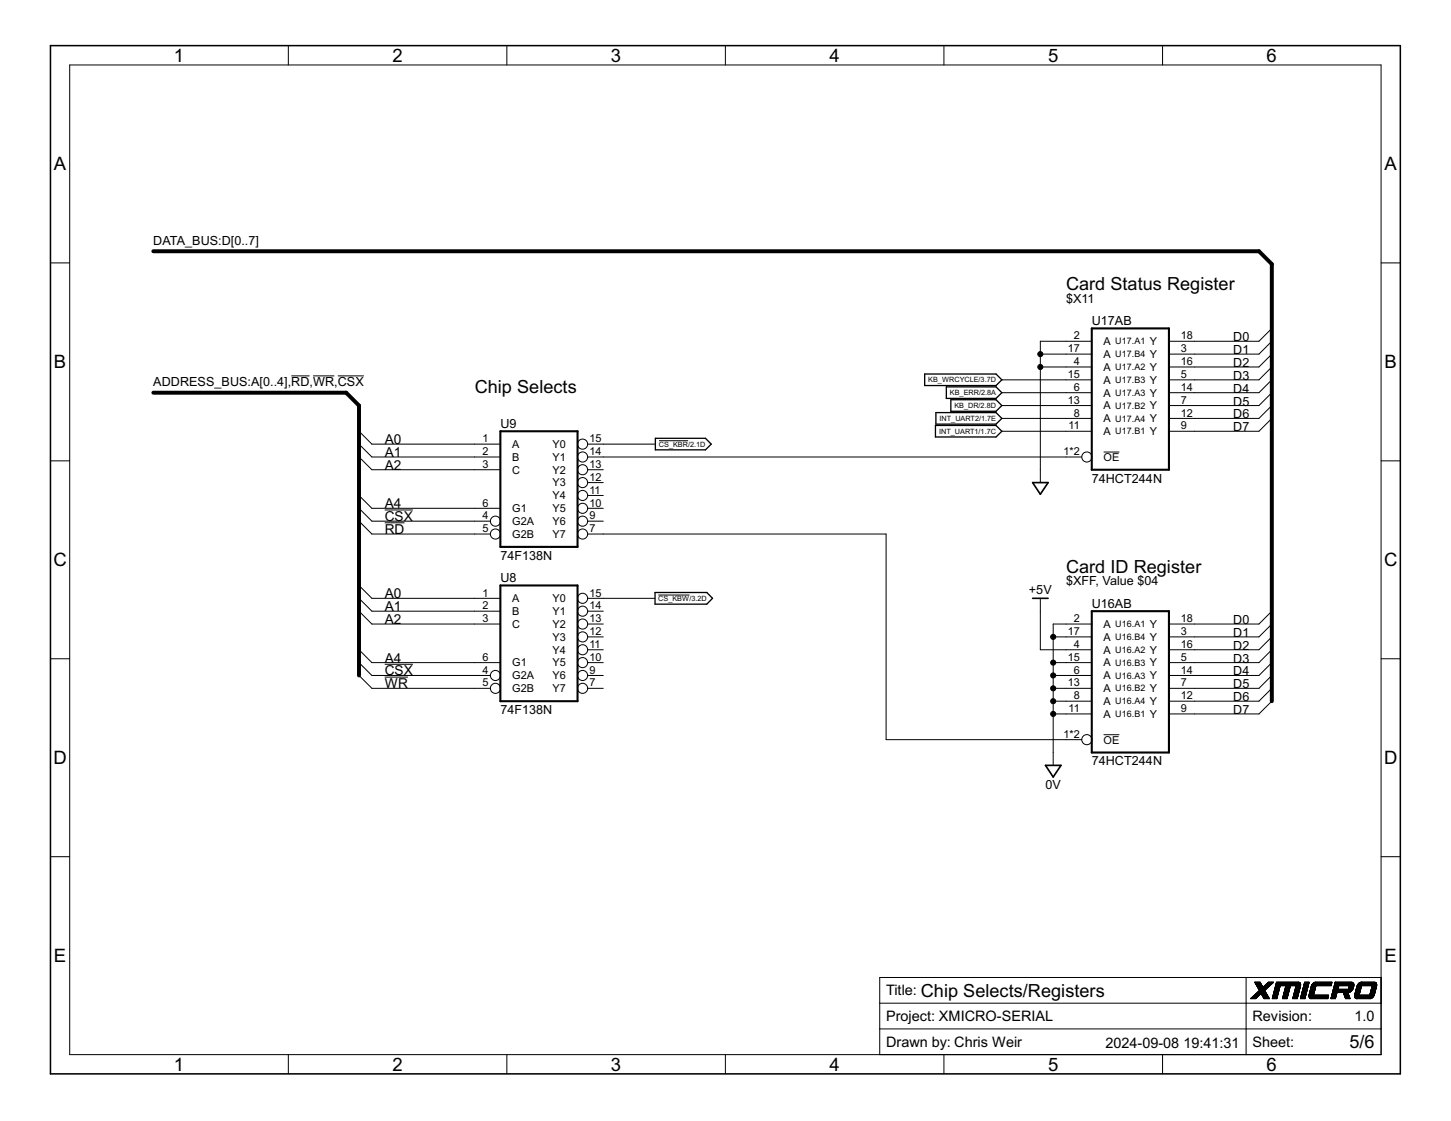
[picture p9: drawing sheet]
<svg xmlns="http://www.w3.org/2000/svg" width="279mm" height="216mm" viewBox="0 0 279 216" stroke-linecap="round" stroke-linejoin="round" font-family="sans-serif">
<g fill="none" stroke="#000" stroke-width=".19">
<path d="M13.4 12.5h252.5v190.6h-252.5zM55.5 8.8v3.7M97.6 8.8v3.7M139.7 8.8v3.7M181.8 8.8v3.7M223.9 8.8v3.7M9.7 50.6h3.7M265.9 50.6h3.7M56.1 72.4h3.5M60.3 72.4h4.1M65 72.4h5.1M192.9 75.6h17.3"/>
<path d="M192.9 78.1h17.3M192.9 73.2h17.3M200.3 70.7h9.9M200.3 68.2h9.9M210.2 65.7h-9.9v27.2M244.9 63.2l-2.5 2.5h-17.3M244.9 68.2l-2.5 2.5h-17.3M244.9 73.2l-2.5 2.4h-17.3M244.9 78.1l-2.5 2.5h-17.3M244.9 75.6l-2.5 2.5h-17.3M244.9 70.7l-2.5 2.5h-17.3M244.9 65.7l-2.5 2.5h-17.3"/>
<path d="M9.7 88.8h3.7M69.1 83.1l2.5 2.4h24.8M69.1 85.5l2.5 2.5h24.8M69.1 88l2.5 2.5h24.8M69.1 97.9l2.5 2.5h22.8M69.1 95.4l2.5 2.5h24.8M74.1 98.2h5.4M113.1 85.5h13M113.1 88h95.2M113.1 90.5h3.1M113.1 97.9h3.1M113.1 95.4h3.1"/>
<path d="M113.1 92.9h3.1M126.9 84.9h5.6M192.9 80.6h17.3M192.9 83.1h17.3M212.5 87.1h3M244.9 80.6l-2.5 2.5h-17.3M265.9 88.8h3.7M69.1 112.8l2.5 2.4h24.8M69.1 115.2l2.5 2.5h24.8M69.1 117.7l2.5 2.5h24.8M69.1 100.4l2.5 2.5h22.8M74.1 100.7h3.8"/>
<path d="M113.1 115.2h13M113.1 117.7h3.1M113.1 100.4h3.1M113.1 102.9h57.5v39.6h37.7M126.8 114.6h6M200.3 115.2v9.9h9.9M244.9 117.7l-2.5 2.5h-17.3M9.7 126.9h3.7M69.1 127.6l2.5 2.5h22.8M69.1 130.1l2.5 2.5h22.8M69.1 125.1l2.5 2.5h24.8M74.1 130.4h4.4"/>
<path d="M74.1 127.9h5.4M113.1 120.2h3.1M113.1 130.1h3.1M113.1 132.6h3.1M113.1 127.6h3.1M113.1 125.1h3.1M113.1 122.7h3.1M202.8 130.1h7.4M202.8 132.6h7.4M202.8 127.6h7.4M202.8 122.7h7.4M202.8 135h7.4"/>
<path d="M202.8 137.5h7.4M210.2 120.2h-7.4v27.2M244.9 127.6l-2.5 2.5h-17.3M244.9 130.1l-2.5 2.5h-17.3M244.9 125.1l-2.5 2.5h-17.3M244.9 122.7l-2.5 2.4h-17.3M244.9 120.2l-2.5 2.5h-17.3M244.9 132.6l-2.5 2.4h-17.3M244.9 135l-2.5 2.5h-17.3M265.9 126.9h3.7M212.5 141.5h3M9.7 165h3.7"/>
<path d="M265.9 165h3.7M169.4 193.2h96.5M169.4 198.2h96.5M239.9 188.3v14.8M241.6 189.2h1l.6 1 1-1h1l-1.7 1.6 .9 1.5h-1l-.6-1-1 1h-1l1.7-1.5zM241.6 189.2l1.1 .1M241.7 189.3h1M241.7 189.4h1.1M241.8 189.4h1M241.8 189.5h1M241.8 192.3h-1M241.8 189.6h1.1"/>
<path d="M241.9 192.3h-1M241.9 191.4h2M241.9 189.6h1M241.9 189.7h1M241.9 192.2h-1M241.9 191.3h1.9M241.9 189.7l1.1 .1M242 192.2h-1M242 189.8h1M242 191.3h1.8M242 189.8l1 .1M242 192.1h-1"/>
<path d="M242 189.9h1M242 191.2h1.8M242.1 192.1h-1M242.1 190h1M242.1 191.2h1.7M242.1 190l1 .1M242.1 192h-1M242.1 190.1h1M242.1 191.1h1.6M242.2 192h-1M242.2 190.1h2M242.2 190.2h1.9"/>
<path d="M242.2 191.9h-1M242.2 191.1h1.5M242.2 190.3h1.8M242.3 191.9h-1M242.3 191h1.4M242.3 190.3h1.6M242.3 191h1.3M242.3 190.4h1.6M242.3 191.8l-1 .1M242.4 190.9h1.2M242.4 190.5h1.4M242.4 191.8h-1"/>
<path d="M242.4 190.6h1.3M242.4 191.7l-1 .1M242.5 190.8h1M242.5 190.7h1.1M242.5 191.7h-1M242.5 190.7h1M242.5 191.6h-.9M242.6 191.6h-1M242.6 191.5l-.9 .1M242.7 191.5h-1M242.7 191.4l-.9 .1M242.8 191.4h-1"/>
<path d="M242.9 191.4h1M242.9 191.5h1M243 191.5l1 .1M243 191.6h1M243 191.7h1.1M243.1 191.7h1M243.1 191.8h1M243.1 191.9h1.1M243.2 191.9h1M243.2 192h1M243.2 192.1h1.1M243.3 192.1h1"/>
<path d="M243.3 192.2h1M243.3 192.2h1.1M243.4 192.3h1M243.6 190.6h-1.2M244.2 190.1h-1M244.3 190l-1 .1M244.3 190h-.9M244.4 190h-1M244.4 189.9h-1M244.5 189.8l-1 .1M244.5 189.8h-1M244.6 189.7l-1 .1"/>
<path d="M244.6 189.7h-.9M244.7 189.7h-1M244.8 189.6h-1M244.9 189.5h-1M244.9 189.4h-.9M245 192.3h.9M245 192.2h.9M245 189.4h-1M245 192.1h.9M245.1 192h.8M245.1 189.3h-1M245.1 192h.9"/>
<path d="M245.1 191.9h.9M245.1 191.8h.9M245.2 191.7h.8M245.2 191.6h.8M245.2 189.2l-1 .1M245.2 191.5h.9M245.2 191.4h.9M245.3 191.3h.8M245.3 191.2h.8M245.3 191.1h.9M245.3 191h.9M245.3 190.9h.9"/>
<path d="M245.4 190.9h.8M245.4 190.8h.9M245.4 190.7h.9M245.4 190.6h.9M245.4 190.5h.9M245.5 190.5h.8M245.5 190.4h.9M245.5 190.3h.9M245.5 190.2h.9M245.6 190.1h.8M245.6 190h.8M245.6 190h.9"/>
<path d="M245.6 189.9h.9M245.6 189.8h4.8M245.7 189.7h4.7M245.7 189.6h4.7M245.7 189.5h4.7M245.7 189.4h4.7M245.8 189.3h4.5M245.8 189.2l4.5 .1M245.9 192.3h-.9M245.9 192.2h-.9M245.9 192.1h-.9M246 191.8h-.9"/>
<path d="M246 191.7l-.8 .1M246.1 191.5h-.9M246.1 191.2l-.8 .1M246.2 191.1l-.9 .1M246.2 190.9h-.8M246.3 190.8h-.9M246.3 190.7h-.9M246.4 190.4l-.9 .1M246.4 190.3l-.9 .1M246.4 190.2h-.9M246.4 190.1h-.8M247 192.3h.8"/>
<path d="M247 192.1h.9M247 192h.9M247.1 192h.8M247.1 191.9h.8M247.1 191.8h.9M247.1 191.7h.9M247.1 191.6h.9M247.2 191.5h.8M247.2 191.5h.9M247.2 191.4h.9M247.2 191.3h.9M247.2 191.2h.9"/>
<path d="M247.3 191.1h.8M247.3 191.1h.9M247.3 191h.9M247.3 190.9h.9M247.4 190.8h.8M247.4 190.7h.8M247.4 190.7h.9M247.4 190.6h.9M247.4 190.5h.9M247.5 190.4h.8M247.5 190.3h.8M247.5 190.2h.9"/>
<path d="M247.6 190h.8M247.6 189.9h.9M247.6 189.8l-.6 2.5h.8l.7-2.5M247.8 192.3h-.8M247.9 192.2h-.9M247.9 192.1h-.9M248 191.8l-.9 .1M248 191.7l-.9 .1M248 191.6h-.8M248.1 191.5h-.9M248.1 191.2l-.9 .1M248.1 191.1l-.8 .1"/>
<path d="M248.2 190.8h-.8M248.3 190.7h-.9M248.3 190.4h-.8M248.4 190.3h-.9M248.4 190.2h-.9M248.4 190.1h-.9M248.9 192.3h.9M249 192.2h.8M249 192.1h.9M249 192h.9M249 191.9h.9M249.1 191.8h.8"/>
<path d="M249.1 191.7h.8M249.1 191.7h.9M249.1 191.6h.9M249.2 191.5h.8M249.2 191.4h.8M249.2 191.2h.9M249.3 191.1h.8M249.3 191h.8M249.3 190.9h.8M249.3 190.9h.9M249.3 190.8h.9M249.3 190.7h.9"/>
<path d="M249.4 190.7h.8M249.4 190.5h.9M249.4 190.4h.9M249.4 190.3h.9M249.5 190.3h.8M249.5 190.2h.8M249.5 190.2h.9M249.5 190h.9M249.6 190h.8M249.6 189.8l-.7 2.5h.9l.6-2.3M249.8 192.2h-.8M249.9 192.1h-.9"/>
<path d="M249.9 192h-.9M249.9 191.9h-.9M250 191.6h-.9M250 191.5l-.9 .1M250.1 191.3h-.9M250.1 189.2l.2 .1M250.1 191.1l-.9 .1M250.1 191.1h-.8M250.1 189.2h-4.3l-.8 3.1h.9l.6-2.5M250.1 191h-.8M250.2 190.8h-.9M250.3 190.6h-.9"/>
<path d="M250.3 190.5h-.9M250.3 189.3l.1 .1M250.3 190.2h-.8M250.4 190.1h-.9M250.4 189.4v.1M250.4 192.3h.9M250.4 190h-.9M250.4 192.2h.9M250.4 189.9h-.8M250.4 189.8l-4.8 .1M250.4 189.5v.1M250.4 189.7l-4.7 .1"/>
<path d="M250.4 189.6v.2M250.4 189.8v.2M250.5 192.1h.8M250.5 192h.9M250.5 191.9h.9M250.5 191.8h.9M250.6 191.6h.8M250.6 191.6h.9M250.6 191.5h.9M250.7 191.4h.8M250.7 191.3h.8M250.7 191.2h.9"/>
<path d="M250.7 191.1h.9M250.7 191h.9M250.8 190.9h.8M250.8 190.8h.9M250.8 190.7h.9M250.9 190.6h.8M250.9 190.5h.8M250.9 190.4h.9M251 190.2h.8M251 190.1h.8M251 190h.9M251 189.9h.9"/>
<path d="M251.1 189.8h.8M251.1 189.7h.8M251.1 189.6h.9M251.1 189.5h.9M251.2 189.4h.8M251.2 189.3h.9M251.2 189.2h.9l-.8 3.1h-.9zM251.3 192.3h-.9M251.4 192h-.9M251.4 191.9h-.9M251.4 191.8h-.9M251.4 191.7h-.8"/>
<path d="M251.5 191.4l-.9 .1M251.5 191.4h-.8M251.6 191.2h-.9M251.6 190.9l-.8 .1M251.7 190.9h-.9M251.7 190.6h-.9M251.8 190.4h-.9M251.8 190.3h-.9M251.9 190l-.9 .1M251.9 189.9h-.9M251.9 189.8h-.8M252 189.6h-.9"/>
<path d="M252 189.5h-.9M252 189.4h-.8M252.1 191.9h3.7M252.1 191.8h3.7M252.1 189.3h-.9M252.1 191.9l.1 .3M252.1 191.8v.1M252.1 191.7h3.7l-.1 .6h-3.3l-.2-.1M252.1 192h3.6M252.1 192h3.7M252.1 191.6h.8M252.1 189.2l-.9 .1"/>
<path d="M252.1 191.7v.1M252.1 192.1h3.6M252.1 191.5h.9M252.1 191.5v.2M252.1 191.4h.9M252.1 192.2h3.6M252.2 191.3h.8M252.2 192.2h3.5M252.2 191.2h.8M252.2 191.1h.9M252.2 191h.9M252.2 192.3h3.5"/>
<path d="M252.3 190.9h.8M252.3 190.8h.9M252.3 192.3h3.4M252.3 190.7h.9M252.3 190.6h.9M252.3 190.5h.9M252.4 190.4h.8M252.4 190.4h.9M252.4 190.3h.9M252.4 190.2h.9M252.5 190h.8M252.5 190h.9"/>
<path d="M252.5 190l-.4 1.5M252.5 189.8v.2M252.6 189.8h3.7M252.6 189.7h3.7M252.6 189.7l-.1 .1M252.6 189.6h3.8M252.7 189.6h3.7M252.7 189.5h3.7M252.7 189.5l-.1 .2M252.8 189.5h3.6M252.8 189.4h3.6M252.9 189.3h3.5"/>
<path d="M253 189.3l-.3 .2M253 191.5h-.9M253 191.4h-.9M253 191.3h-.9M253 189.3h3.5M253.1 191.1l-.9 .1M253.1 191.1h-.9M253.1 190.9l-.9 .1M253.1 190.9h-.9M253.2 190.8h-.9M253.2 189.2h3.3l-.2 .6h-3.8M253.2 190.6h-.9"/>
<path d="M253.2 189.2l-.2 .1M253.2 190.5h-.9M253.3 190.2h-.9M253.3 190.1l-.9 .1M253.3 190.1h-.8M253.4 190h-.9M253.4 189.9h-.9M253.4 189.8l-.5 1.9M255.8 191.8h-3.7M255.8 191.7l-3.7 .1M256.3 192.3h.8M256.3 192.3h.9"/>
<path d="M256.3 192.2h.9M256.3 192.1h.9M256.3 189.8h-3.8M256.3 192h.9M256.4 191.9h.8M256.4 191.9h.9M256.4 191.8h.9M256.4 191.7h.9M256.4 189.4h-3.6M256.5 189.3h-3.5M256.5 191.6h.8M256.5 191.5h.8"/>
<path d="M256.5 191.5h.9M256.5 191.4h.9M256.6 191.2h.8M256.7 190.7h3.6M256.8 190.5h3.7M256.8 190.4h.8M256.8 190.3h.9M256.8 190.2h.9M256.9 190.1h.8M256.9 190h.8M256.9 189.9h.9M256.9 189.8h3.8"/>
<path d="M257 189.7h3.7M257 189.6h3.7M257 189.5h3.7M257 189.4h3.6M257.1 189.3h3.5M257.1 189.3h3.4M257.1 189.2h3.2M257.1 189.2l3.4 .1M257.1 189.2l-.8 3.1h.8l.4-1.1M257.1 189.2l.7 .6-.2 .7M257.2 192.2h-.9M257.2 192h-.8"/>
<path d="M257.3 191.9h-.9M257.3 191.6h-.8M257.4 191.5h-.9M257.4 191.4h-.9M257.4 191.3h-.9M257.6 190.5h-.8M257.7 190.4h-.9M257.7 190.3h-.9M257.7 190l-.8 .1M257.8 190h-.9M258.7 191.2h.9M258.7 191.3h.9"/>
<path d="M258.7 191.4h.9M258.8 191.4h.8M258.8 191.5h.9M258.8 191.6h.9M258.9 191.7h.8M258.9 191.7l.9 .1M258.9 191.8h.9M258.9 191.9h.9M259 191.9h.8M259 192h.8M259 192h.9M259 192.1h.9"/>
<path d="M259 192.2h.9M259.1 192.2h.8M259.1 192.3h.8M259.7 190.5h.8M259.7 190.4h.8M259.7 190.3h.9M259.7 191.1l-3.1 .1M259.7 190.2h.9M259.8 190.2h.8M259.8 190.1h.8M259.8 190h.8M259.8 190h.9"/>
<path d="M259.8 189.9h.9M259.8 189.8l-.1 .7M259.9 191.1l-.4 .1 .5 1.1h-.9l-.4-1.1M259.9 191.1h-3.3M260 191.1h-3.4M260 191l-.1 .1M260.1 191h-3.5M260.1 190.9l-3.5 .1M260.2 190.9h-3.6M260.2 190.9l-.2 .1M260.2 190.9h-3.5M260.3 190.8h-3.6"/>
<path d="M260.3 189.2l.3 .2M260.3 190.7l-.1 .2M260.4 190.7h-3.7M260.4 190.6l-3.7 .1M260.5 190.6h-3.8M260.5 190.5l-.2 .2M260.5 190.4h-.8M260.5 190.4v.1M260.6 190.3l-.1 .1M260.6 190.3h-.9M260.6 190.1l-.8 .1M260.6 189.4l.1 .1"/>
<path d="M260.7 189.9l-.1 .4M260.7 189.7l-3.8 .1M260.7 189.7h-3.7M260.7 189.6h-3.7M260.7 189.5v.3M260.7 189.8v.1M260.9 191.9h3.6M260.9 191.6h.8M260.9 191.6v.4M260.9 192v.1M260.9 191.5h.8M260.9 191.5v.1"/>
<path d="M260.9 192.1h3.4M260.9 191.4h.9M260.9 192.1v.1M260.9 192.2h3.3M260.9 192.2h.1M260.9 191.3h.9M261 192.2h3.2M261 191.2h.8M261 192.2v.1M261 191.1h.9M261 192.3h3M261 191h.9"/>
<path d="M261 192.3h3.1M261 190.9h.9M261.1 190.8h.8M261.1 192.3h2.9M261.1 190.7h.9M261.1 190.6h.9M261.1 190.5h.9M261.2 190.5h.8M261.2 190.4h.8M261.2 190.3h.8M261.2 190.3h.9M261.2 190.2h.9"/>
<path d="M261.3 190.1h.8M261.3 190l-.4 1.5M261.3 190h.8M261.4 189.8l-.1 .2M261.4 189.7h3.7M261.5 189.5h3.6M261.6 189.5h3.5M261.6 189.4l-.2 .4M261.7 189.3h3.3M261.7 191.6h-.8M261.7 189.3l-.1 .1M261.8 191.4l-.9 .1"/>
<path d="M261.8 191.4h-.9M261.8 189.3h3.1M261.9 189.2l-.2 .1M261.9 190.9l-.9 .1M261.9 190.9h-.9M261.9 190.8h-.8M262 190.7h-.9M262 189.2h2.8M262 190.6l-.9 .1M262 189.2h-.1M262.1 190.2h-.9M262.1 190.1l-.9 .1"/>
<path d="M262.1 190.1h-.8M262.1 189.2h-.1M262.1 190h-.8M262.2 189.9h-.9M262.2 189.2v.6l-.5 1.9M263.8 191.6h.8M263.8 191.4h.9M263.8 191.3h.9M263.9 191.2h.8M263.9 191.2h.9M263.9 191.1h.9M263.9 191h.9"/>
<path d="M263.9 190.9h.9M264 190.8h.8M264 190.8h.9M264 190.7h.9M264 190.6h.9M264.1 190.5h.8M264.1 192.3h-.1M264.1 190.4h.9M264.1 190.2h.9M264.2 190.1h.8M264.2 190h.8M264.2 189.9h.9"/>
<path d="M264.2 189.8l-.4 1.9M264.3 192.1l-.2 .2M264.4 192.1h-3.5M264.4 192h-3.5M264.5 191.9h-3.6M264.5 191.9l-.2 .2M264.5 191.8h-3.6M264.6 191.8h-3.7M264.6 191.7l-3.7 .1M264.6 191.7l-.1 .2M264.6 191.7h-3.7M264.6 191.6h-.8"/>
<path d="M264.6 191.6v.1M264.7 191.5h-.9M264.7 191.4l-.9 .1M264.7 189.2l.2 .1M264.7 191.4h-.9M264.8 191.1h-.9M264.8 191h-.9M264.8 190.9h-.8M264.9 190.6h-.9M264.9 190.5h-.8M264.9 190.4l-.8 .1M264.9 189.3h.1"/>
<path d="M265 190.4h-.9M265 190.3h-.9M265 189.3v.1M265 189.4h-3.4M265 190l-.8 .1M265 189.4l.1 .3M265.1 190h-.9M265.1 189.9l-.5 1.7M265.1 189.8l-3.8 .1M265.1 189.8h-3.8M265.1 189.7l-3.7 .1M265.1 189.6h-3.6"/>
<path d="M265.1 189.8v.1M265.1 189.7v.1M265.9 188.3h-96.5v14.8M55.5 203.1v3.7M97.6 203.1v3.7M139.7 203.1v3.7M181.8 203.1v3.7M223.9 203.1v3.7"/>
<circle cx="112.2" cy="97.9" r=".97"/>
<circle cx="112.2" cy="95.4" r=".97"/>
<circle cx="112.2" cy="92.9" r=".97"/>
<circle cx="112.2" cy="90.5" r=".97"/>
<circle cx="112.2" cy="88" r=".97"/>
<circle cx="112.2" cy="85.5" r=".97"/>
<circle cx="209.3" cy="88" r=".97"/>
<circle cx="95.4" cy="102.9" r=".97"/>
<circle cx="95.4" cy="100.4" r=".97"/>
<circle cx="112.2" cy="117.7" r=".97"/>
<circle cx="112.2" cy="102.9" r=".97"/>
<circle cx="112.2" cy="115.2" r=".97"/>
<circle cx="112.2" cy="100.4" r=".97"/>
<circle cx="95.4" cy="130.1" r=".97"/>
<circle cx="95.4" cy="132.6" r=".97"/>
<circle cx="112.2" cy="122.7" r=".97"/>
<circle cx="112.2" cy="120.2" r=".97"/>
<circle cx="112.2" cy="125.1" r=".97"/>
<circle cx="112.2" cy="130.1" r=".97"/>
<circle cx="112.2" cy="132.6" r=".97"/>
<circle cx="112.2" cy="127.6" r=".97"/>
<circle cx="209.3" cy="142.5" r=".97"/>
</g>
<path d="M178.1 72h13.7l1.1 1.2-1.1 1.1h-13.7zM180.2 79.5h11.6l1.1 1.1-1.1 1.1h-11.6zM182.2 74.5h9.6l1.1 1.1-1.1 1.1h-9.6zM183.1 77h8.7l1.1 1.1-1.1 1.1h-8.7zM126.2 84.4h9.6l1.1 1.1-1.1 1.1h-9.6zM180.1 81.9h11.7l1.1 1.2-1.1 1.1h-11.7zM126.1 114.1h10l1.1 1.1-1.1 1.2h-10z" fill="none" stroke="#000" stroke-width=".25"/>
<path d="M210.2 63.2h14.9v27.3h-14.9zM96.4 83.1h14.8v22.2h-14.8zM96.4 112.8h14.8v22.2h-14.8zM210.2 117.7h14.9v27.2h-14.9z" fill="none" stroke="#000" stroke-width=".4"/>
<path d="M198.8 92.9h3l-1.5 2.3zM198.8 115.2h3M201.3 147.4h3l-1.5 2.3z" fill="none" stroke="#000" stroke-width=".32"/>
<path d="M9.7 8.8h259.9v198h-259.9z" fill="none" stroke="#000" stroke-width=".3"/>
<path d="M29.5 48.4h212.9l2.5 2.5v84.1M29.5 75.6h37.2l2.4 2.5v52" fill="none" stroke="#000" stroke-width=".76"/>
<g fill="#000" stroke="#000" stroke-width=".19">
<circle cx="200.3" cy="68.2" r=".49"/>
<circle cx="200.3" cy="70.7" r=".49"/>
<circle cx="202.8" cy="130.1" r=".49"/>
<circle cx="202.8" cy="122.7" r=".49"/>
<circle cx="202.8" cy="127.6" r=".49"/>
<circle cx="202.8" cy="137.5" r=".49"/>
<circle cx="202.8" cy="132.6" r=".49"/>
<circle cx="202.8" cy="135" r=".49"/>
</g>
<g font-size="4">
<text x="33.5" y="11.9">1</text>
<text x="75.6" y="11.9">2</text>
<text x="117.6" y="11.9">3</text>
<text x="159.7" y="11.9">4</text>
<text x="201.8" y="11.9">5</text>
<text x="243.9" y="11.9">6</text>
<text x="10.4" y="32.8">A</text>
<text x="266.6" y="32.8">A</text>
<text x="10.4" y="71">B</text>
<text x="266.6" y="71">B</text>
<text x="10.3" y="109.1">C</text>
<text x="266.5" y="109.1">C</text>
<text x="10.3" y="147.2">D</text>
<text x="266.5" y="147.2">D</text>
<text x="10.4" y="185.3">E</text>
<text x="266.6" y="185.3">E</text>
<text x="33.5" y="206.2">1</text>
<text x="75.6" y="206.2">2</text>
<text x="117.6" y="206.2">3</text>
<text x="159.7" y="206.2">4</text>
<text x="201.8" y="206.2">5</text>
<text x="243.9" y="206.2">6</text>
</g>
<g font-size="3.9">
<text x="205.3" y="55.8">Card Status Register</text>
<text x="91.4" y="75.6">Chip Selects</text>
<text x="205.3" y="110.3">Card ID Register</text>
<text x="177.3" y="192">Chip Selects/Registers</text>
<text x="259.8" y="201.9">5/6</text>
</g>
<g font-size="3.1">
<text x="170.6" y="191.7">Title:</text>
<text x="170.6" y="196.7">Project: XMICRO-SERIAL</text>
<text x="241.2" y="196.7">Revision:</text>
<text x="260.8" y="196.7">1.0</text>
<text x="170.6" y="201.6">Drawn by: Chris Weir</text>
<text x="212.9" y="201.9">2024-09-08</text>
<text x="227.9" y="201.9">19:41:31</text>
<text x="241.2" y="201.6">Sheet:</text>
</g>
<g font-size="2.9">
<text x="74.1" y="88">A1</text>
<text x="74.1" y="85.5">A0</text>
<text x="74.1" y="90.5">A2</text>
<text x="74.1" y="100.4">CSX</text>
<text x="74.1" y="97.9">A4</text>
<text x="74.1" y="102.9">RD</text>
<text x="74.1" y="117.7">A1</text>
<text x="74.1" y="115.2">A0</text>
<text x="74.1" y="120.2">A2</text>
<text x="74.1" y="130.1">CSX</text>
<text x="74.1" y="127.6">A4</text>
<text x="74.1" y="132.6">WR</text>
</g>
<g font-size="2.7">
<text x="29.5" y="47.2">DATA_BUS:D[0..7]</text>
<text x="205.3" y="58.3">$X11</text>
<text x="210.2" y="62.6">U17AB</text>
<text x="237.5" y="65.7">D0</text>
<text x="237.5" y="70.7">D2</text>
<text x="237.5" y="68.2">D1</text>
<text x="29.5" y="74.4">ADDRESS_BUS:A[0..4],RD,WR,CSX</text>
<text x="237.5" y="75.6">D4</text>
<text x="237.5" y="73.2">D3</text>
<text x="96.4" y="82.4">U9</text>
<text x="237.5" y="83.1">D7</text>
<text x="237.5" y="80.6">D6</text>
<text x="237.5" y="78.1">D5</text>
<text x="210.2" y="93">74HCT244N</text>
<text x="96.4" y="107.8">74F138N</text>
<text x="96.4" y="112.1">U8</text>
<text x="205.3" y="112.8">$XFF, Value $04</text>
<text x="198.1" y="114.5">+5V</text>
<text x="210.2" y="117.1">U16AB</text>
<text x="237.5" y="125.1">D2</text>
<text x="237.5" y="122.7">D1</text>
<text x="237.5" y="120.2">D0</text>
<text x="237.5" y="130.1">D4</text>
<text x="237.5" y="127.6">D3</text>
<text x="96.4" y="137.5">74F138N</text>
<text x="237.5" y="137.5">D7</text>
<text x="237.5" y="135">D6</text>
<text x="237.5" y="132.6">D5</text>
<text x="210.2" y="147.4">74HCT244N</text>
<text x="201.3" y="151.9">0V</text>
</g>
<g font-size="2.3">
<text x="206.8" y="65.4">2</text>
<text x="227.4" y="65.4">18</text>
<text x="205.6" y="67.9">17</text>
<text x="206.8" y="70.3">4</text>
<text x="212.5" y="66.5">A</text>
<text x="212.5" y="71.4">A</text>
<text x="212.5" y="68.9">A</text>
<text x="221.4" y="66.5">Y</text>
<text x="221.4" y="71.4">Y</text>
<text x="221.4" y="68.9">Y</text>
<text x="227.4" y="70.3">16</text>
<text x="227.4" y="67.9">3</text>
<text x="205.6" y="77.8">13</text>
<text x="205.6" y="72.8">15</text>
<text x="206.8" y="75.3">6</text>
<text x="212.5" y="76.4">A</text>
<text x="212.5" y="73.9">A</text>
<text x="221.4" y="76.4">Y</text>
<text x="221.4" y="73.9">Y</text>
<text x="227.4" y="75.3">14</text>
<text x="227.4" y="77.8">7</text>
<text x="227.4" y="72.8">5</text>
<text x="205.8" y="82.7">11</text>
<text x="206.8" y="80.2">8</text>
<text x="212.5" y="81.3">A</text>
<text x="212.5" y="83.8">A</text>
<text x="212.5" y="78.8">A</text>
<text x="221.4" y="81.3">Y</text>
<text x="221.4" y="83.8">Y</text>
<text x="221.4" y="78.8">Y</text>
<text x="227.4" y="80.2">12</text>
<text x="227.4" y="82.7">9</text>
<text x="92.9" y="85.2">1</text>
<text x="92.9" y="87.7">2</text>
<text x="98.6" y="86.3">A</text>
<text x="98.6" y="88.7">B</text>
<text x="106.4" y="88.7">Y1</text>
<text x="106.4" y="86.3">Y0</text>
<text x="113.5" y="87.7">14</text>
<text x="113.5" y="85.2">15</text>
<text x="204.8" y="87.7">1*2</text>
<text x="212.5" y="88.7">OE</text>
<text x="92.9" y="90.1">3</text>
<text x="98.6" y="91.2">C</text>
<text x="106.4" y="93.7">Y3</text>
<text x="106.4" y="91.2">Y2</text>
<text x="113.5" y="95.1">11</text>
<text x="113.5" y="92.6">12</text>
<text x="113.5" y="90.1">13</text>
<text x="92.9" y="100">4</text>
<text x="92.9" y="97.6">6</text>
<text x="98.6" y="101.1">G2A</text>
<text x="98.6" y="98.6">G1</text>
<text x="106.4" y="101.1">Y6</text>
<text x="106.4" y="98.6">Y5</text>
<text x="106.4" y="96.2">Y4</text>
<text x="113.5" y="100">9</text>
<text x="113.5" y="97.6">10</text>
<text x="92.9" y="102.5">5</text>
<text x="98.6" y="103.6">G2B</text>
<text x="106.4" y="103.6">Y7</text>
<text x="113.5" y="102.5">7</text>
<text x="92.9" y="114.9">1</text>
<text x="92.9" y="117.4">2</text>
<text x="92.9" y="119.8">3</text>
<text x="98.6" y="116">A</text>
<text x="98.6" y="118.5">B</text>
<text x="106.4" y="118.4">Y1</text>
<text x="106.4" y="116">Y0</text>
<text x="113.5" y="119.8">13</text>
<text x="113.5" y="117.4">14</text>
<text x="113.5" y="114.9">15</text>
<text x="206.8" y="119.8">2</text>
<text x="227.4" y="119.8">18</text>
<text x="98.6" y="120.9">C</text>
<text x="106.4" y="125.9">Y4</text>
<text x="106.4" y="123.4">Y3</text>
<text x="106.4" y="120.9">Y2</text>
<text x="113.5" y="124.8">11</text>
<text x="113.5" y="122.3">12</text>
<text x="205.6" y="122.3">17</text>
<text x="206.8" y="124.8">4</text>
<text x="212.5" y="120.9">A</text>
<text x="212.5" y="125.9">A</text>
<text x="212.5" y="123.4">A</text>
<text x="221.4" y="120.9">Y</text>
<text x="221.4" y="125.9">Y</text>
<text x="221.4" y="123.4">Y</text>
<text x="227.4" y="124.8">16</text>
<text x="227.4" y="122.3">3</text>
<text x="92.9" y="129.7">4</text>
<text x="92.9" y="127.3">6</text>
<text x="98.6" y="130.8">G2A</text>
<text x="98.6" y="128.4">G1</text>
<text x="106.4" y="130.8">Y6</text>
<text x="106.4" y="128.3">Y5</text>
<text x="113.5" y="129.7">9</text>
<text x="113.5" y="127.3">10</text>
<text x="205.6" y="127.3">15</text>
<text x="206.8" y="129.7">6</text>
<text x="212.5" y="130.8">A</text>
<text x="212.5" y="128.4">A</text>
<text x="221.4" y="130.8">Y</text>
<text x="221.4" y="128.3">Y</text>
<text x="227.4" y="129.7">14</text>
<text x="227.4" y="127.3">5</text>
<text x="92.9" y="132.2">5</text>
<text x="98.6" y="133.3">G2B</text>
<text x="106.4" y="133.3">Y7</text>
<text x="113.5" y="132.2">7</text>
<text x="205.6" y="132.2">13</text>
<text x="205.8" y="137.2">11</text>
<text x="206.8" y="134.7">8</text>
<text x="212.5" y="135.8">A</text>
<text x="212.5" y="133.3">A</text>
<text x="221.4" y="135.8">Y</text>
<text x="221.4" y="133.3">Y</text>
<text x="227.4" y="134.7">12</text>
<text x="227.4" y="137.2">9</text>
<text x="227.4" y="132.2">7</text>
<text x="204.8" y="142.1">1*2</text>
<text x="212.5" y="138.3">A</text>
<text x="212.5" y="143.2">OE</text>
<text x="221.4" y="138.3">Y</text>
</g>
<g font-size="1.9">
<text x="214.8" y="66.3">U17.A1</text>
<text x="214.8" y="71.3">U17.A2</text>
<text x="214.8" y="68.8">U17.B4</text>
<text x="214.8" y="76.2">U17.A3</text>
<text x="214.8" y="73.8">U17.B3</text>
<text x="214.8" y="81.2">U17.A4</text>
<text x="214.8" y="83.7">U17.B1</text>
<text x="214.8" y="78.7">U17.B2</text>
<text x="214.8" y="120.8">U16.A1</text>
<text x="214.8" y="125.7">U16.A2</text>
<text x="214.8" y="123.3">U16.B4</text>
<text x="214.8" y="130.7">U16.A3</text>
<text x="214.8" y="128.2">U16.B3</text>
<text x="214.8" y="135.7">U16.A4</text>
<text x="214.8" y="133.2">U16.B2</text>
<text x="214.8" y="138.1">U16.B1</text>
</g>
<g font-size="1.6">
<text x="178.8" y="73.7">KB_WRCYCLE/3.7D</text>
<text x="182.9" y="76.1">KB_ERR/2.8A</text>
<text x="180.8" y="83.6">INT_UART1/1.7C</text>
<text x="180.9" y="81.1">INT_UART2/1.7E</text>
<text x="183.8" y="78.6">KB_DR/2.8D</text>
<text x="126.9" y="86">CS_KBR/2.1D</text>
<text x="126.8" y="115.7">CS_KBW/3.2D</text>
</g>
</svg>
